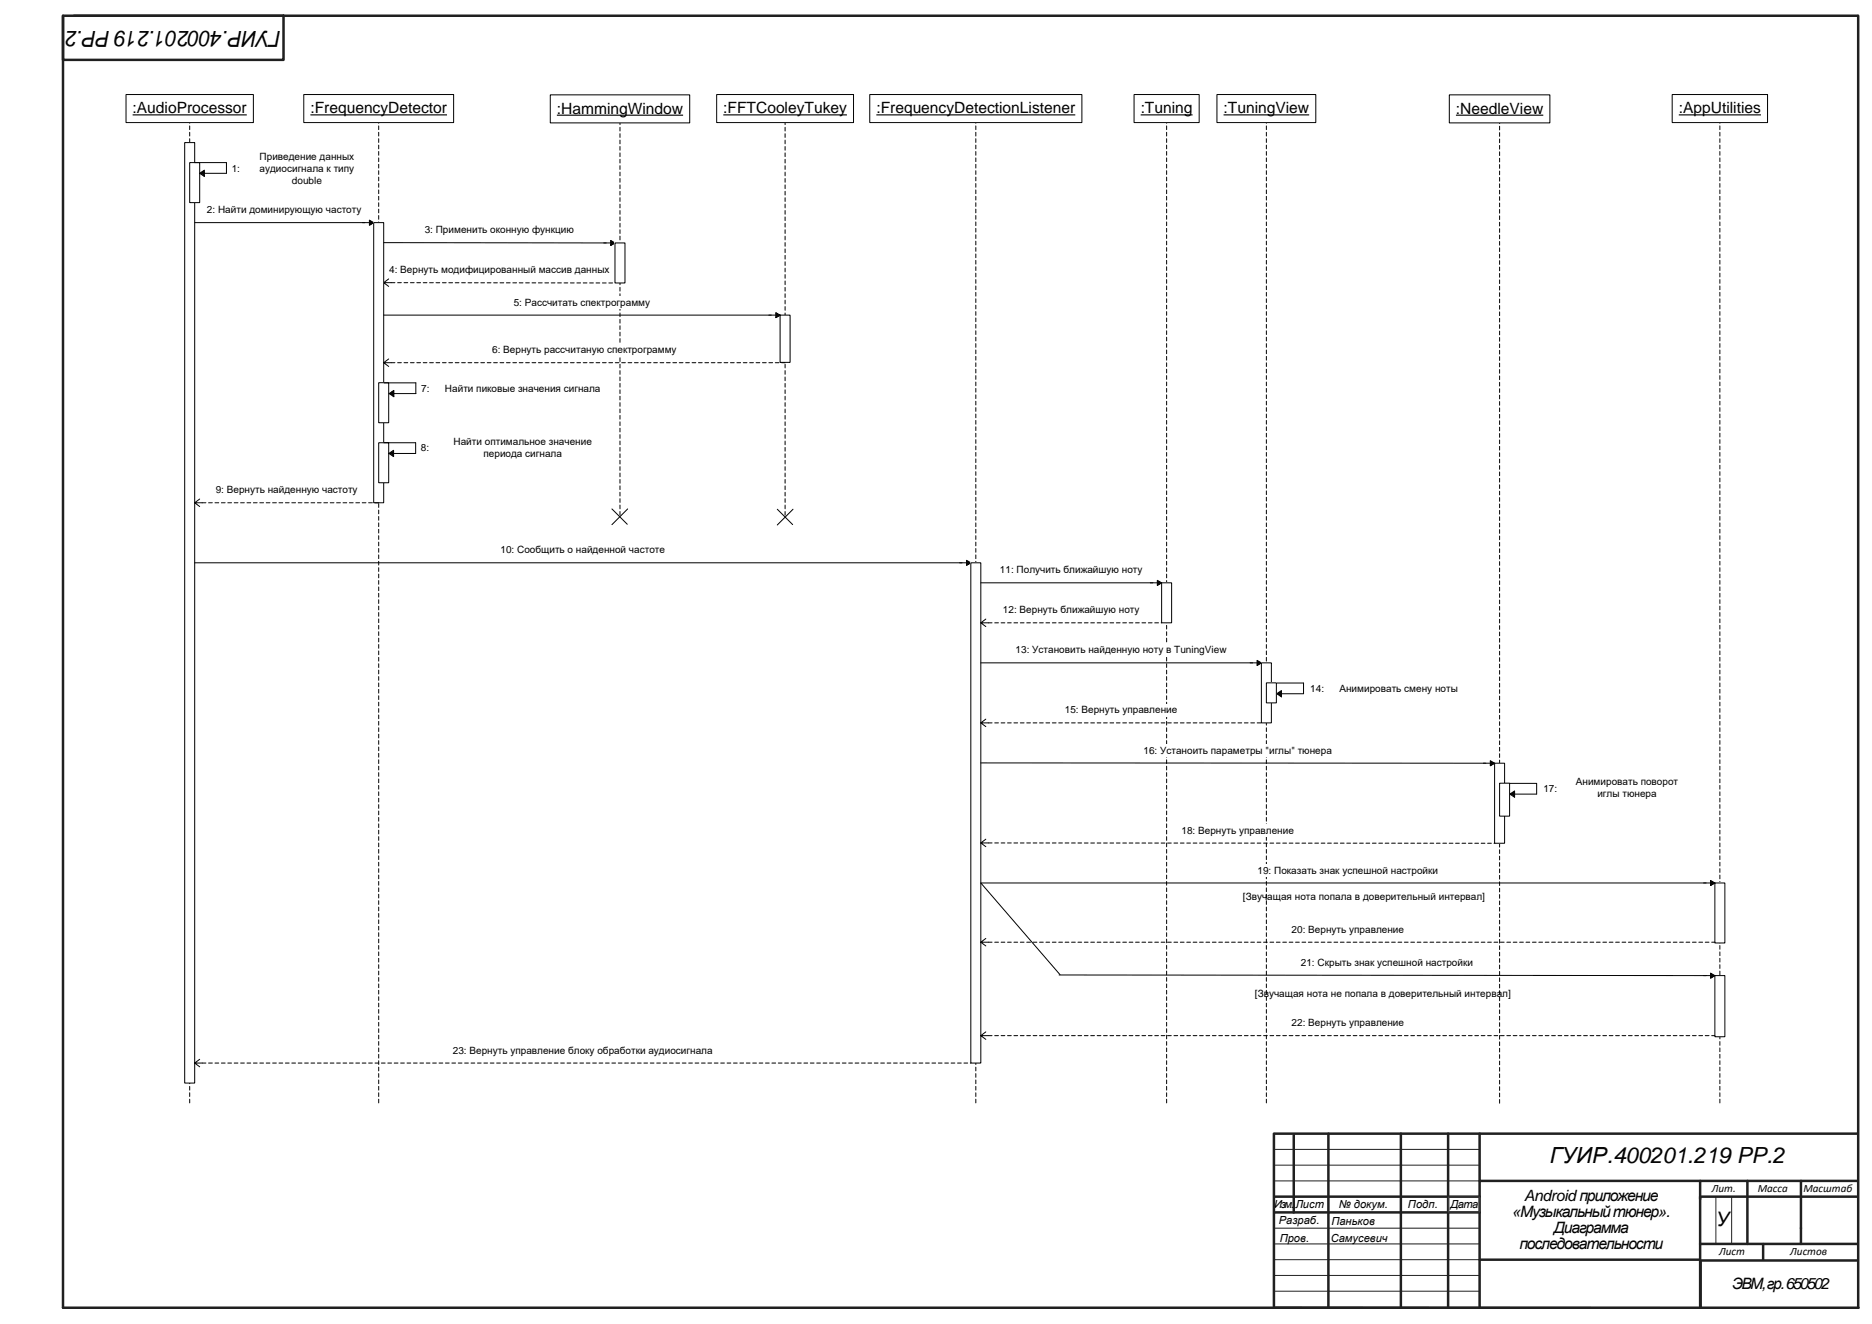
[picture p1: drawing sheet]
<svg xmlns="http://www.w3.org/2000/svg" width="594mm" height="420mm" viewBox="0 0 594 420" stroke-linecap="round" stroke-linejoin="round" font-family="sans-serif">
<g fill="none" stroke="#202020" stroke-width=".79">
<path d="M20 5h70v14h-70zM20 5v410h570M23.5 5h566.2M589.9 5v410M404.4 359.7v55M404.7 359.7h185M421.7 359.7v55M444.7 359.7v55M459.7 359.7v55M469.7 359.7v55M404.7 379.8h65M410.7 360.2v24.6"/>
<path d="M469.7 374.7h119.8M539.7 374.7v40M539.7 379.8h50M554.7 374.7v20M571.7 374.7v20M404.7 384.8h65M469.7 399.8h70M539.7 394.7h50M540.1 400h49.4M559.7 394.7v5.1"/>
</g>
<path d="M404.7 364.8h65M404.7 369.7h65M404.7 374.7h65M544.7 379.8v14.9M549.7 379.8v14.9M404.7 389.7h65M404.7 394.7h65M404.7 399.8h65M540.1 400h49.9v15h-49.9zM404.4 414.7l184.9 .3M404.7 404.8h65M404.7 409.7h65" fill="none" stroke="#202020" stroke-width=".32"/>
<path d="M459.8 379.9h10v4.7h-10z" fill="none" stroke="#404040" stroke-width=".32"/>
<path d="M124.2 89.7l71 .1" fill="none" stroke="#000" stroke-width=".32" stroke-dasharray="1.2 .8"/>
<path d="M121.8 89.7h2.4M123.4 88.5l-1.6 1.2 1.6 1.2" fill="none" stroke="#000" stroke-width=".32"/>
<path d="M123.5 83.9h70v3.8h-70z" fill-rule="evenodd" fill="#fff"/>
<path d="M60.2 350v-311.1" fill="none" stroke="#000" stroke-width=".32" stroke-dasharray="1.2 .8"/>
<path d="M40 30h40.4v8.9h-40.4z" fill-rule="evenodd" fill="#fff"/>
<path d="M40 30h40.4v8.9h-40.4z" fill="none" stroke="#000" stroke-width=".32"/>
<path d="M42.1 36.5h36.2" fill="none" stroke="#000" stroke-width=".36"/>
<path d="M120.2 350v-311.1" fill="none" stroke="#000" stroke-width=".32" stroke-dasharray="1.2 .8"/>
<path d="M96.4 30h47.6v8.9h-47.6z" fill-rule="evenodd" fill="#fff"/>
<path d="M96.4 30h47.6v8.9h-47.6z" fill="none" stroke="#000" stroke-width=".32"/>
<path d="M98.5 36.5h43.4" fill="none" stroke="#000" stroke-width=".36"/>
<path d="M196.8 163.5v-124.5" fill="none" stroke="#000" stroke-width=".32" stroke-dasharray="1.2 .8"/>
<path d="M174.7 30.1h44.2v8.9h-44.2z" fill-rule="evenodd" fill="#fff"/>
<path d="M174.7 30.1h44.2v8.9h-44.2z" fill="none" stroke="#000" stroke-width=".32"/>
<path d="M176.8 36.6h40" fill="none" stroke="#000" stroke-width=".36"/>
<path d="M249.2 163.5v-124.6" fill="none" stroke="#000" stroke-width=".32" stroke-dasharray="1.2 .8"/>
<path d="M227.5 30h43.4v8.9h-43.4z" fill-rule="evenodd" fill="#fff"/>
<path d="M227.5 30h43.4v8.9h-43.4z" fill="none" stroke="#000" stroke-width=".32"/>
<path d="M229.6 36.5h39.2" fill="none" stroke="#000" stroke-width=".36"/>
<path d="M58.6 45.3h3.2v298.4h-3.2z" fill-rule="evenodd" fill="#fff"/>
<path d="M58.6 45.3h3.2v298.4h-3.2z" fill="none" stroke="#000" stroke-width=".32"/>
<path d="M60.2 51.6h3.2v12.7h-3.2z" fill-rule="evenodd" fill="#fff"/>
<path d="M60.2 51.6h3.2v12.7h-3.2zM61.8 51.6h10.1v3.4h-8.4M63.9 54.8v.3M64.1 54.8v.4M64.2 54.5v.8M64.4 54.5v1M64.6 54.5v1.2M64.7 54.2v1.6M64.9 54l-1.5 1 1.5 1v-1.9M61.8 70.7h55.5M117.3 69.9l1.3 .8-1.3 .7zM118.6 70.7l-1.3 .7" fill="none" stroke="#000" stroke-width=".32"/>
<path d="M117.3 69.9l1.3 .8-1.3 .7zM117.3 71.4l1.3-.7z" fill-rule="evenodd" fill="#000"/>
<g fill="#fff">
<path d="M65.7 64.8h49v3.8h-49z" fill-rule="evenodd"/>
<path d="M118.6 70.7h3.2v88.9h-3.2z" fill-rule="evenodd"/>
</g>
<path d="M118.6 70.7h3.2v88.9h-3.2zM61.8 159.6h2.4M63.4 158.4l-1.6 1.2 1.6 1.1" fill="none" stroke="#000" stroke-width=".32"/>
<path d="M64.2 159.6h56" fill="none" stroke="#000" stroke-width=".32" stroke-dasharray="1.2 .8"/>
<path d="M68.5 153.7h45v3.8h-45z" fill-rule="evenodd" fill="#fff"/>
<path d="M121.8 77l72.1 .1M193.9 76.3l1.3 .8-1.3 .8zM195.2 77.1l-1.3 .8" fill="none" stroke="#000" stroke-width=".32"/>
<path d="M193.9 76.3l1.3 .8-1.3 .8zM193.9 77.9l1.3-.8z" fill-rule="evenodd" fill="#000"/>
<g fill="#fff">
<path d="M134.8 71.2h47.4v3.8h-47.4z" fill-rule="evenodd"/>
<path d="M195.2 77.1h3.2v12.7h-3.2z" fill-rule="evenodd"/>
</g>
<path d="M195.2 77.1h3.2v12.7h-3.2zM121.8 100h124.5M246.3 99.2l1.3 .8-1.3 .8zM247.6 100l-1.3 .8" fill="none" stroke="#000" stroke-width=".32"/>
<path d="M246.3 99.2l1.3 .8-1.3 .8zM246.3 100.8l1.3-.8z" fill-rule="evenodd" fill="#000"/>
<g fill="#fff">
<path d="M163.1 94.1h43.3v3.9h-43.3z" fill-rule="evenodd"/>
<path d="M247.6 100h3.2v15h-3.2z" fill-rule="evenodd"/>
</g>
<path d="M247.6 100h3.2v15h-3.2zM121.8 115.1h2.4M123.4 113.9l-1.6 1.2 1.6 1.2" fill="none" stroke="#000" stroke-width=".32"/>
<path d="M124.2 115.1h125" fill="none" stroke="#000" stroke-width=".32" stroke-dasharray="1.2 .8"/>
<g fill="#fff">
<path d="M156.2 109.2h58.6v3.9h-58.6z" fill-rule="evenodd"/>
<path d="M120.2 121.5h3.2v12.7h-3.2z" fill-rule="evenodd"/>
</g>
<path d="M120.2 121.5h3.2v12.7h-3.2zM121.9 121.5h10.1M123.6 124.9h8.4M124 124.7v.3M124.2 124.7v.5M124.3 124.4v.8M124.5 124.4v1M124.7 124.4v1.2M124.8 124.1v1.6M125 123.9l-1.5 1 1.5 1v-1.9M132 121.5v3.4" fill="none" stroke="#000" stroke-width=".32"/>
<path d="M120.2 140.5h3.2v12.7h-3.2z" fill-rule="evenodd" fill="#fff"/>
<g fill="none" stroke="#000" stroke-width=".32">
<path d="M120.2 140.5h3.2v12.7h-3.2zM121.9 140.5h10v3.4h-8.4M123.9 143.7v.3M124.1 143.7v.4M124.2 143.4v.8M124.4 143.4v1M124.6 143.4v1.2M124.7 143.1v1.6M124.9 142.9l-1.5 1 1.5 1v-1.9M194.2 161.5l4.9 4.9M199.2 161.5l-5 5M246.7 161.6l4.9 4.9"/>
<path d="M251.7 161.6l-5 5"/>
</g>
<path d="M309.8 350v-311.1" fill="none" stroke="#000" stroke-width=".32" stroke-dasharray="1.2 .8"/>
<path d="M276.1 30h67.3v8.9h-67.3z" fill-rule="evenodd" fill="#fff"/>
<path d="M276.1 30h67.3v8.9h-67.3zM61.8 178.6h245M306.8 177.8l1.4 .8-1.4 .8zM308.2 178.6l-1.4 .8" fill="none" stroke="#000" stroke-width=".32"/>
<path d="M278.2 36.5h63.1" fill="none" stroke="#000" stroke-width=".36"/>
<path d="M306.8 177.8l1.4 .8-1.4 .8zM306.8 179.4l1.4-.8z" fill-rule="evenodd" fill="#000"/>
<g fill="#fff">
<path d="M158.9 172.7h52.2v3.9h-52.2z" fill-rule="evenodd"/>
<path d="M308.2 178.6h3.2v158.8h-3.2z" fill-rule="evenodd"/>
</g>
<path d="M308.2 178.6h3.2v158.8h-3.2zM61.8 337.4h2.4M63.4 336.2l-1.6 1.2 1.6 1.1" fill="none" stroke="#000" stroke-width=".32"/>
<path d="M64.2 337.4h244" fill="none" stroke="#000" stroke-width=".32" stroke-dasharray="1.2 .8"/>
<path d="M143.7 331.5h82.5v3.8h-82.5z" fill-rule="evenodd" fill="#fff"/>
<path d="M370.3 350v-311.1" fill="none" stroke="#000" stroke-width=".32" stroke-dasharray="1.2 .8"/>
<path d="M360 30h20.7v8.9h-20.7z" fill-rule="evenodd" fill="#fff"/>
<path d="M360 30h20.7v8.9h-20.7z" fill="none" stroke="#000" stroke-width=".32"/>
<path d="M362.1 36.5h16.5" fill="none" stroke="#000" stroke-width=".36"/>
<path d="M368.7 185h3.2v12.7h-3.2z" fill-rule="evenodd" fill="#fff"/>
<path d="M311.4 197.7h2.3M312.9 196.5l-1.5 1.2 1.5 1.1M368.7 185h3.2v12.7h-3.2z" fill="none" stroke="#000" stroke-width=".32"/>
<path d="M313.7 197.7h55" fill="none" stroke="#000" stroke-width=".32" stroke-dasharray="1.2 .8"/>
<path d="M318.4 191.8h43.3v3.8h-43.3z" fill-rule="evenodd" fill="#fff"/>
<path d="M402 350v-311.1" fill="none" stroke="#000" stroke-width=".32" stroke-dasharray="1.2 .8"/>
<path d="M386.3 30h31.4v8.9h-31.4z" fill-rule="evenodd" fill="#fff"/>
<path d="M386.3 30h31.4v8.9h-31.4zM311.4 185h56M367.4 184.2l1.3 .8-1.3 .7zM368.7 185l-1.3 .7" fill="none" stroke="#000" stroke-width=".32"/>
<path d="M388.4 36.5h27.2" fill="none" stroke="#000" stroke-width=".36"/>
<path d="M367.4 184.2l1.3 .8-1.3 .7zM367.4 185.7l1.3-.7z" fill-rule="evenodd" fill="#000"/>
<path d="M317.4 179.1h45.3v3.8h-45.3z" fill-rule="evenodd" fill="#fff"/>
<path d="M311.4 210.4h87.6M399 209.6l1.4 .8-1.4 .7zM400.4 210.4l-1.4 .7" fill="none" stroke="#000" stroke-width=".32"/>
<path d="M399 209.6l1.4 .8-1.4 .7zM399 211.1l1.4-.7z" fill-rule="evenodd" fill="#000"/>
<g fill="#fff">
<path d="M322.4 204.5h67v3.8h-67z" fill-rule="evenodd"/>
<path d="M400.4 210.4h3.2v19h-3.2z" fill-rule="evenodd"/>
</g>
<path d="M400.4 210.4h3.2v19h-3.2zM311.4 229.4h2.3M312.9 228.2l-1.5 1.2 1.5 1.2" fill="none" stroke="#000" stroke-width=".32"/>
<path d="M313.7 229.4h86.7" fill="none" stroke="#000" stroke-width=".32" stroke-dasharray="1.2 .8"/>
<path d="M338 223.5h35.7v3.9h-35.7z" fill-rule="evenodd" fill="#fff"/>
<path d="M403.7 216.8h10.1v3.4h-8.4M405.8 219.9v.4M406 219.9v.5M406.1 219.7v.8M406.3 219.7v.9M406.5 219.7v1.1M406.6 219.4v1.5M406.8 219.1l-1.5 1.1 1.5 .9v-1.8" fill="none" stroke="#000" stroke-width=".32"/>
<path d="M402 216.7h3.2v6.4h-3.2z" fill-rule="evenodd" fill="#fff"/>
<path d="M402 216.7h3.2v6.4h-3.2z" fill="none" stroke="#000" stroke-width=".32"/>
<path d="M476 350.1v-311.1" fill="none" stroke="#000" stroke-width=".32" stroke-dasharray="1.2 .8"/>
<path d="M460.1 30.1h31.9v8.9h-31.9z" fill-rule="evenodd" fill="#fff"/>
<path d="M460.1 30.1h31.9v8.9h-31.9zM311.4 242.1l160.3 .1M470.9 242.2h2.2M473.1 241.4l1.4 .8-1.4 .8zM474.5 242.2l-1.4 .8" fill="none" stroke="#000" stroke-width=".32"/>
<path d="M462.2 36.6h27.7" fill="none" stroke="#000" stroke-width=".36"/>
<path d="M473.1 241.4l1.4 .8-1.4 .8zM473.1 243l1.4-.8z" fill-rule="evenodd" fill="#000"/>
<g fill="#fff">
<path d="M363 236.3h59.8v3.8h-59.8z" fill-rule="evenodd"/>
<path d="M474.5 242.2h3.1v25.4h-3.1z" fill-rule="evenodd"/>
</g>
<path d="M474.5 242.2h3.1v25.4h-3.1zM477.7 248.6h10.1v3.4h-8.4M479.8 251.8v.4M480 251.8v.5M480.1 251.5v.8M480.3 251.5v1M480.5 251.5v1.2M480.6 251.2v1.6M480.8 251l-1.5 1 1.5 1v-1.9" fill="none" stroke="#000" stroke-width=".32"/>
<path d="M476 248.5h3.2v10.5h-3.2z" fill-rule="evenodd" fill="#fff"/>
<path d="M476 248.5h3.2v10.5h-3.2zM311.4 267.5h2.3M312.9 266.3l-1.5 1.2 1.5 1.2" fill="none" stroke="#000" stroke-width=".32"/>
<path d="M313.7 267.5l160.8 .1" fill="none" stroke="#000" stroke-width=".32" stroke-dasharray="1.2 .8"/>
<path d="M375 261.7h35.8v3.8h-35.8z" fill-rule="evenodd" fill="#fff"/>
<path d="M546 350v-311.1" fill="none" stroke="#000" stroke-width=".32" stroke-dasharray="1.2 .8"/>
<path d="M530.8 30h30.3v8.9h-30.3z" fill-rule="evenodd" fill="#fff"/>
<path d="M530.8 30h30.3v8.9h-30.3z" fill="none" stroke="#000" stroke-width=".32"/>
<path d="M532.9 36.5h26.1" fill="none" stroke="#000" stroke-width=".36"/>
<path d="M544.4 280.2h3.1v19.1h-3.1z" fill-rule="evenodd" fill="#fff"/>
<path d="M544.4 280.2h3.1v19.1h-3.1z" fill="none" stroke="#000" stroke-width=".32"/>
<path d="M544.4 309.6h3.1v19.4h-3.1z" fill-rule="evenodd" fill="#fff"/>
<path d="M543 279.4l1.4 .8-1.4 .8zM311.4 280.2h231.6M544.4 280.2l-1.4 .8M544.4 309.6h3.1v19.4h-3.1z" fill="none" stroke="#000" stroke-width=".32"/>
<path d="M543 279.4l1.4 .8-1.4 .8zM543 281l1.4-.8z" fill-rule="evenodd" fill="#000"/>
<path d="M399.2 274.3h57.4v3.9h-57.4z" fill-rule="evenodd" fill="#fff"/>
<path d="M336.2 309.4l205.4 .2M540.8 309.6h2.2M543 308.8l1.4 .8-1.4 .8zM544.4 309.6l-1.4 .8" fill="none" stroke="#000" stroke-width=".32"/>
<path d="M543 308.8l1.4 .8-1.4 .8zM543 310.4l1.4-.8z" fill-rule="evenodd" fill="#000"/>
<path d="M413 303.6h54.6v3.9h-54.6z" fill-rule="evenodd" fill="#fff"/>
<path d="M311.4 280.2l25.1 29.1M311.4 299h2.3M312.9 297.8l-1.5 1.2 1.5 1.2" fill="none" stroke="#000" stroke-width=".32"/>
<path d="M313.7 299h230.7" fill="none" stroke="#000" stroke-width=".32" stroke-dasharray="1.2 .8"/>
<path d="M410 293.1h35.7v3.9h-35.7z" fill-rule="evenodd" fill="#fff"/>
<path d="M313.7 328.7h230.7" fill="none" stroke="#000" stroke-width=".32" stroke-dasharray="1.2 .8"/>
<path d="M311.4 328.7h2.3M312.9 327.5l-1.5 1.2 1.5 1.1" fill="none" stroke="#000" stroke-width=".32"/>
<path d="M410 322.8h35.7v3.8h-35.7z" fill-rule="evenodd" fill="#fff"/>
<text font-size="7.1" x="492" y="369.1">ГУИР.400201.219 PP.2</text>
<text font-size="7" x="89.1" y="9.9" transform="rotate(-180 89.1 9.9)">ГУИР.400201.219 РР.2</text>
<text font-size="6.3" x="544.8" y="388.9">У</text>
<g font-size="5">
<text x="480.2" y="386.3">«Музыкальныйтюнер».</text>
<text x="493.3" y="391.2">Диаграмма</text>
<text x="482.3" y="396.2">последовательности</text>
<text x="549.9" y="409">ЭВМ,гр.650502</text>
</g>
<g font-size="4.9">
<text x="42.1" y="35.9">:AudioProcessor</text>
<text x="98.5" y="35.9">:FrequencyDetector</text>
<text x="229.6" y="35.9">:FFTCooleyTukey</text>
<text x="278.2" y="35.9">:FrequencyDetectionListener</text>
<text x="362.1" y="35.9">:Tuning</text>
<text x="388.4" y="35.9">:TuningView</text>
<text x="532.9" y="35.9">:AppUtilities</text>
<text x="176.8" y="36">:HammingWindow</text>
<text x="462.2" y="36">:NeedleView</text>
<text x="483.8" y="381.3">Androidприложение</text>
</g>
<g font-size="3.5">
<text x="404.5" y="383.4">Изм.</text>
<text x="411.2" y="383.5">Лист</text>
<text x="425" y="383.4">№ докум.</text>
<text x="446.9" y="383.5">Подп.</text>
<text x="460.5" y="383.4">Дата</text>
<text x="543.4" y="378.3">Лит.</text>
<text x="558" y="378.3">Масса</text>
<text x="572.5" y="378.3">Масштаб</text>
<text x="406" y="388.5">Разраб.</text>
<text x="422.6" y="388.8">Паньков</text>
<text x="406.2" y="394.1">Пров.</text>
<text x="422.5" y="394.1">Самусевич</text>
<text x="545.7" y="398.3">Лист</text>
<text x="568.3" y="398.3">Листов</text>
</g>
<g font-size="3.2">
<text x="82.4" y="50.6">Приведение данных</text>
<text x="73.6" y="54.5">1:</text>
<text x="82.4" y="54.5">аудиосигнала к типу</text>
<text x="92.7" y="58.3">double</text>
<text x="65.7" y="67.7">2: Найти доминирующую частоту</text>
<text x="134.8" y="74.1">3: Применить оконную функцию</text>
<text x="123.5" y="86.8">4: Вернуть модифицированный массив данных</text>
<text x="163.1" y="97">5: Рассчитать спектрог</text>
<text x="196.9" y="97">рамму</text>
<text x="156.2" y="112.1">6: Вернуть рассчитаную спектрограмму</text>
<text x="133.7" y="124.3">7:</text>
<text x="141.3" y="124.4">Найти пиковые значения сигнала</text>
<text x="133.6" y="143.3">8:</text>
<text x="144" y="141.2">Найти оптимальное значение</text>
<text x="153.5" y="145.1">периода сигнала</text>
<text x="68.5" y="156.6">9: Вернуть найденную частоту</text>
<text x="158.9" y="175.6">10: Сообщить о найденной частоте</text>
<text x="317.4" y="182">11: Получить ближайшую ноту</text>
<text x="318.4" y="194.7">12: Вернуть ближайшую ноту</text>
<text x="322.4" y="207.4">13: Установить найденную ноту в TuningView</text>
<text x="415.9" y="219.5">14:</text>
<text x="425.2" y="219.5">Анимировать смену ноты</text>
<text x="338" y="226.4">15: Вернуть управление</text>
<text x="363" y="239.2">16: Устаноить параметры &quot;</text>
<text x="402.9" y="239.2">иглы&quot; тюнера</text>
<text x="489.9" y="251.4">17:</text>
<text x="500.2" y="249">Анимировать поворот</text>
<text x="507.1" y="252.9">иглы тюнера</text>
<text x="375" y="264.6">18: Вернуть управление</text>
<text x="399.2" y="277.2">19</text>
<text x="402.7" y="277.2">: Показать знак успешной настройки</text>
<text x="394.6" y="285.5">[Звуч</text>
<text x="402.3" y="285.5">ащая нота попала в доверительный интервал]</text>
<text x="410" y="296">20: Вернуть управление</text>
<text x="413" y="306.5">21: Скрыть знак успешной настройки</text>
<text x="398.4" y="316.3">[Зв</text>
<text x="402.9" y="316.3">учащая нота не попала в доверительный интерва</text>
<text x="476.9" y="316.3">л]</text>
<text x="410" y="325.6">22: Вернуть управление</text>
<text x="143.7" y="334.4">23: Вернуть управление блоку обработки аудиосигнала</text>
</g>
</svg>
